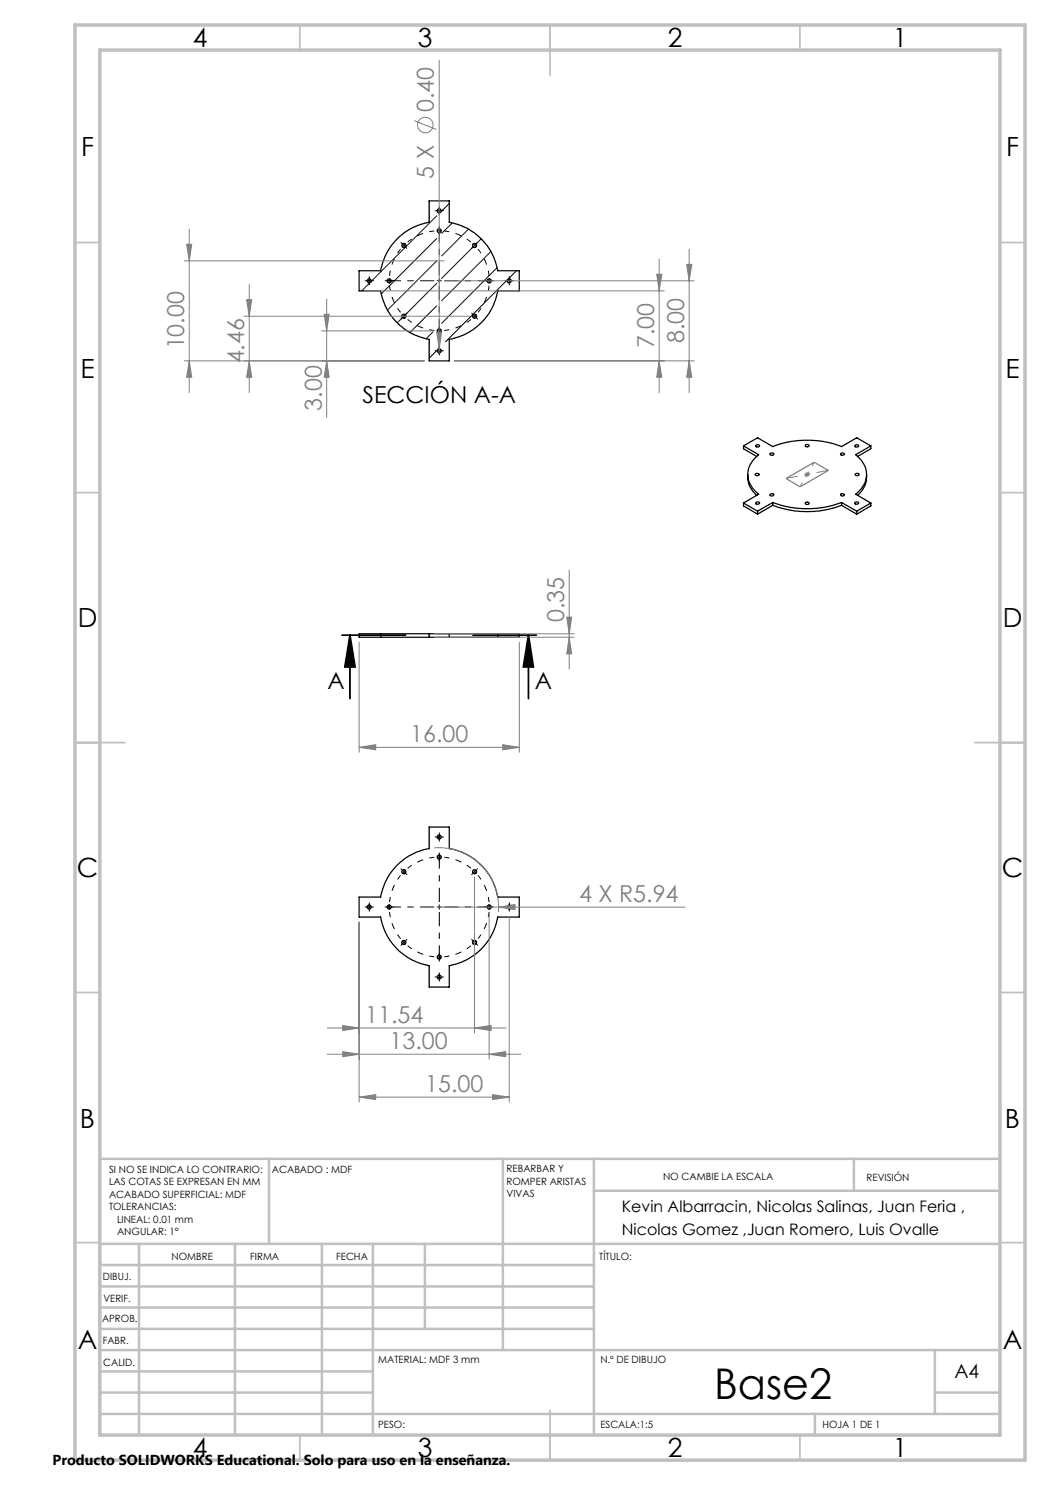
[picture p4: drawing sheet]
<svg xmlns="http://www.w3.org/2000/svg" width="210mm" height="297mm" viewBox="0 0 210 297" stroke-linecap="round" stroke-linejoin="round" font-family="sans-serif">
<g fill="none" stroke="#000" stroke-width=".25">
<path d="M71.8 54.1h4.3a11.9 11.9 0 0 1 9.7-9.7v-4.2h4.1v4.2a11.9 11.9 0 0 1 9.7 9.7h4.3v4.1h-4.3a11.9 11.9 0 0 1-9.7 9.7v4.3h-4.1v-4.3a11.9 11.9 0 0 1-9.7-9.7h-4.3zM148.7 89.2l3 1.7a4.7 4.7 0 0 0 0 7.9l-3 1.8M148.7 89.2l2.8-1.6 3.1 1.7a19.3 19.3 0 0 1 13.7 0l3-1.7 2.9 1.6M148.7 89.2v.5l2.6 1.6M149.5 94.9a4.9 4.9 0 0 0 1.8 4.2M151.1 94.8l.2-.1a.32 .32 0 0 1 .3 0 .32 .32 0 0 1 .2 .3l-.2 .1a.31 .31 0 0 1-.4 0 .31 .31 0 0 1-.1-.3zM151.2 89h.1a.31 .31 0 0 1 .4-.1 .31 .31 0 0 1 .1 .4v.1a.33 .33 0 0 1-.5 0 .33 .33 0 0 1-.1-.4zM154 90.8l.2-.2a.3 .3 0 0 1 .4-.1 .3 .3 0 0 1 .1 .5 .45 .45 0 0 1-.7-.2zM154 98.8h.1a.3 .3 0 0 1 .5-.1 .3 .3 0 0 1 0 .5 .34 .34 0 0 1-.4 0 .34 .34 0 0 1-.2-.4zM161.1 89a.36 .36 0 0 1 .5-.1 .36 .36 0 0 1 .1 .4 .36 .36 0 0 1-.4 .1 .36 .36 0 0 1-.2-.4zM168.1 98.9a.45 .45 0 0 1 .8 .1l-.1 .1a.41 .41 0 0 1-.7-.2zM168.2 90.7l.1-.1a.29 .29 0 0 1 .5 0 .29 .29 0 0 1-.1 .4h-.1a.31 .31 0 0 1-.3 0 .31 .31 0 0 1-.1-.3z"/>
<path d="M171 89h.1a.33 .33 0 0 1 .4-.1 .33 .33 0 0 1 .2 .4l-.1 .1a.31 .31 0 0 1-.5 0 .31 .31 0 0 1-.1-.4zM171.1 94.8l.2-.1a.32 .32 0 0 1 .4 0 .32 .32 0 0 1 .1 .3l-.2 .1a.31 .31 0 0 1-.4 0 .31 .31 0 0 1-.1-.3zM173.3 94.9a4.9 4.9 0 0 1-1.8 4.2M174.2 89.2l-3.1 1.7a4.7 4.7 0 0 1 0 7.9l3.1 1.8M174.2 89.2v.5l-2.7 1.6M148.7 100.6l2.8 1.6M148.7 100.6v.6l2.8 1.6M151.2 100.5l.1-.1a.31 .31 0 0 1 .4 0 .31 .31 0 0 1 .1 .3v.1a.33 .33 0 0 1-.5 .1 .33 .33 0 0 1-.1-.4zM151.5 102.2v.6M154.6 100.5a19.8 19.8 0 0 0 13.7 0M154.6 101.1a19.3 19.3 0 0 0 13.7 0M154.6 100.5l-3.1 1.7"/>
<path d="M154.6 100.5v.6M154.6 101.1l-3.1 1.7M161.1 100.5a.36 .36 0 0 1 .5-.1 .36 .36 0 0 1 .1 .4l-.2 .1a.29 .29 0 0 1-.3 0 .29 .29 0 0 1-.1-.4zM168.3 100.5l3 1.7M168.3 100.5v.6M168.3 101.1l3 1.7M171 100.5l.1-.1a.33 .33 0 0 1 .4-.1 .33 .33 0 0 1 .2 .4l-.1 .1a.36 .36 0 0 1-.6-.3zM171.3 102.2v.6M174.2 100.6l-2.9 1.6M174.2 100.6v.6l-2.9 1.6M76.1 127.5h9.7M76.1 126.7h9.7"/>
<path d="M76.1 126.7h-4.3v.8h4.3M76.1 126.7v.8M85.8 126.7v.8M85.8 126.7h4.1M85.8 127.5h4.1M89.9 127.5h9.7M89.9 126.7h9.7M89.9 126.7v.8M99.6 126.7h4.3v.8h-4.3M99.6 126.7v.8M71.8 179.4h4.3a11.9 11.9 0 0 1 9.7-9.7v-4.3h4.1v4.3a11.9 11.9 0 0 1 9.7 9.7h4.3v4h-4.3a11.9 11.9 0 0 1-9.7 9.7v4.3h-4.1v-4.3a11.9 11.9 0 0 1-9.7-9.7h-4.3z"/>
<circle cx="73.8" cy="56.2" r=".39"/>
<circle cx="77.8" cy="56.2" r=".39"/>
<circle cx="80.8" cy="49.1" r=".4"/>
<circle cx="87.9" cy="46.2" r=".4"/>
<circle cx="87.9" cy="42.2" r=".4"/>
<circle cx="94.9" cy="49.1" r=".4"/>
<circle cx="97.8" cy="56.2" r=".39"/>
<circle cx="101.8" cy="56.2" r=".4"/>
<circle cx="80.8" cy="63.2" r=".4"/>
<circle cx="87.8" cy="70.2" r=".39"/>
<circle cx="87.9" cy="66.2" r=".4"/>
<circle cx="94.9" cy="63.2" r=".4"/>
<circle cx="80.8" cy="174.4" r=".4"/>
<circle cx="87.8" cy="167.4" r=".39"/>
<circle cx="87.9" cy="171.4" r=".4"/>
<circle cx="94.9" cy="174.4" r=".4"/>
<circle cx="73.9" cy="181.4" r=".4"/>
<circle cx="77.8" cy="181.4" r=".4"/>
<circle cx="80.8" cy="188.5" r=".4"/>
<circle cx="87.9" cy="195.4" r=".4"/>
<circle cx="87.9" cy="191.4" r=".4"/>
<circle cx="94.9" cy="188.5" r=".4"/>
<circle cx="97.8" cy="181.4" r=".4"/>
<circle cx="101.8" cy="181.4" r=".4"/>
</g>
<g fill="none" stroke="#000" stroke-width=".2">
<path d="M71.9 54.1l-.1 .1M73.3 56.2h1M73.8 55.7v1M74 56.5l-1.6 1.7M85.9 40.2h-.1M87.3 42.2h1M87.3 43.2l-13.1 13.1M87.3 52.2l-9.8 9.8M87.3 47.7l-11 11.1M87.3 56.7l-6.2 6.3M87.8 41.7v.9M89.9 40.7l-1.6 1.5"/>
<path d="M90.5 44.6l-2.2 2.1M93.7 45.8l-5.4 5.4M94.6 49.4l-6.3 6.3M96.2 47.8l-1 1M98.2 50.3l-9.9 9.8M99.4 53.5l-11.1 11.2M101.4 56.2h.9M101.5 56l-12.4 12.4M101.8 55.7v1M103.3 54.1l-1.6 1.7M103.9 58.1l-.1 .1M80.4 62.9l.4 .3"/>
<path d="M80.5 63.5l-1.1 1.1M80.8 63.2l.3 .4M80.8 63.2l-.4 .4M81.1 62.9l-.3 .3M86.6 66.4l-1.4 1.4M87.2 70.3l-1.4 1.3M87.3 70.2h1M87.3 61.2l-5.3 5.3M87.8 69.7v1M89.9 72.1l-.1 .1M87.3 167.4h1M87.8 166.9v1"/>
<path d="M73.3 181.4h1M73.8 180.9v1M80.4 188.1l.4 .4M80.8 188.5l.3 .3M80.8 188.5l-.4 .3M81.1 188.1l-.3 .4M87.3 195.4h1M87.8 194.9v1M101.4 181.4h.9M101.8 180.9v1"/>
</g>
<g fill="none" stroke="#808080" stroke-width=".2">
<path d="M87.8 12.1v58.5M82.8 24.1l4.5 1.8M36.8 52.2h52M37.3 48.9h1l-.4 3.3zM37.9 45.8v32.7M49.3 59.9h1l-.5 3.3zM49.8 56.9v21.6M65.3 59.8v23.7M72.8 58.2h60.1M88.8 56.2h50.1M131.3 54.9h1.1l-.6 3.3zM131.8 51.8v26.7"/>
<path d="M137.3 52.9h1.1l-.6 3.3zM137.8 49.8v28.7M36.8 72.2h48M37.9 72.2l.4 3.3h-1zM48.8 63.2h45.1M49.8 72.2l.5 3.3h-1zM64.3 66.2h22.6M64.8 62.9h1l-.5 3.3zM65.3 72.2l.5 3.3h-1zM87.3 66.5h1l-.5 3.3zM90.8 72.2h48.1M131.8 72.2l.6 3.3h-1.1z"/>
<path d="M137.8 72.2l.6 3.3h-1.1zM160.9 94.9h1M161.1 94.5l.7 .7M161.4 94.4v1M161.8 94.5l-.7 .7M113.8 114v19.8M71.8 128.4v22.1M86.9 126.7h27.9M86.9 127.5h27.9M103.9 128.4v22.1M113.3 123.4h1l-.5 3.3zM113.8 127.5l.5 3.3h-1z"/>
<path d="M71.8 149.5l3.3-.6v1.1zM71.8 149.5h32.1M100.5 148.9l3.4 .6-3.4 .5zM86.8 169.6a11.9 11.9 0 0 1 12.9 12.8M94.9 175.4v31.2M71.8 184.4v36M87.8 181.4h49.2M97.8 182.4v29.4M99.7 181.4l3.3-.5v1zM101.8 183.3v37.1M65.5 205.6h35.7M65.5 210.9h38.7"/>
<path d="M68.5 205.1l3.3 .5-3.3 .5zM68.5 210.3l3.3 .6-3.3 .4zM71.8 219.4l3.3-.5v1zM71.8 219.4h30M94.9 205.6l3.3-.5v1zM97.8 210.9l3.3-.6v1zM98.5 218.9l3.3 .5-3.3 .5z"/>
<circle cx="85.1" cy="25" r="1.56"/>
</g>
<g fill="none" stroke="#000" stroke-width=".2" stroke-dasharray="15.2 1.3 1.3 1.3" stroke-linecap="butt">
<path d="M73.4 56.1h-.4M73.9 55.6v-.4M73.9 56.6v.4M74.4 56.1h.4M77.4 56.1h-.4M77.9 56.1v.5M77.9 56.1v-.5M77.9 56.1h-.5M77.9 56.1h.5M78.4 56.1h.4M80.4 48.7l-.2-.3M80.8 49.1l-.4 .3"/>
<path d="M80.8 49.1l.3-.4M80.8 49.1l-.4-.4M80.8 49.1l.3 .3M81.1 49.4l.3 .3M87.4 42.1h-.4M87.9 46.1l-.5 .1M87.9 46.1l.5 .1M87.9 56.1v-.5M87.9 56.1h-.5M87.9 56.1v.5M87.9 56.1h.5M87.9 46.1v-.5"/>
<path d="M87.9 46.1v.5M87.9 45.6v-.4M87.9 46.6v.4M87.9 41.6v-.4M87.9 42.6v.4M88.4 42.1h.4M94.6 49.4l-.3 .3M94.9 49.1l-.3-.4M94.9 49.1l.4 .3M94.9 49.1l.4-.4M94.9 49.1l-.3 .3M95.3 48.7l.3-.3"/>
<path d="M97.4 56.1h-.4M97.9 56.1l-.1-.5M97.9 56.1l-.1 .5M97.9 56.1h.5M97.9 56.1h-.5M98.4 56.1h.4M101.4 56.1h-.4M101.9 55.6v-.4M101.9 56.6v.4M102.4 56.1h.4M80.4 63.6l-.2 .3M81.1 62.9l.3-.3"/>
<path d="M87.4 70.1h-.4M87.9 66.1h.5M87.9 66.1h-.5M87.9 66.1v.5M87.9 66.1v-.5M87.9 66.6v.4M87.9 65.6v-.4M87.9 69.6v-.4M87.9 70.6v.4M88.4 70.1h.4M94.6 62.9l-.3-.3M94.9 63.2l.4-.3"/>
<path d="M94.9 63.2l-.3 .4M94.9 63.2l.4 .4M94.9 63.2l-.3-.3M95.3 63.6l.3 .3M80.4 174l-.2-.3M80.8 174.3l-.4 .4M80.8 174.3l.3-.3M80.8 174.3l-.4-.3M80.8 174.3l.3 .4M81.1 174.7l.3 .3M87.4 167.4h-.4M87.9 171.4h-.5"/>
<path d="M87.9 171.4h.5M87.9 171.4v-.5M87.9 171.4v.5M87.9 170.9v-.4M87.9 171.9v.4M87.9 166.9v-.4M87.9 167.9v.4M88.4 167.4h.4M94.6 174.7l-.3 .3M94.9 174.3l-.3-.3M94.9 174.3l.4 .4M94.9 174.3l.4-.3"/>
<path d="M94.9 174.3l-.3 .4M95.3 174l.3-.3M73.4 181.4h-.4M73.9 180.9v-.4M73.9 181.9v.4M74.4 181.4h.4M77.4 181.4h-.4M77.9 181.4v.5M77.9 181.4v-.5M77.9 181.4h-.5M77.9 181.4h.5M78.4 181.4h.4"/>
<path d="M80.4 188.8l-.2 .3M81.1 188.1l.3-.3M87.4 195.4h-.4M87.9 191.4h.5M87.9 191.4h-.5M87.9 181.4v-.5M87.9 181.4h-.5M87.9 181.4v.5M87.9 181.4h.5M87.9 191.4v.5M87.9 191.4v-.5M87.9 191.9v.4"/>
<path d="M87.9 190.9v-.4M87.9 194.9v-.4M87.9 195.9v.4M88.4 195.4h.4M94.6 188.1l-.3-.3M94.9 188.5l.4-.4M94.9 188.5l-.3 .3M94.9 188.5l.4 .3M94.9 188.5l-.3-.4M95.3 188.8l.3 .3M97.4 181.4h-.4M97.9 181.4l-.1-.5"/>
<path d="M97.9 181.4l-.1 .5M97.9 181.4h.5M97.9 181.4h-.5M98.4 181.4h.4M101.4 181.4h-.4M101.9 180.9v-.4M101.9 181.9v.4M102.4 181.4h.4"/>
</g>
<g fill="none" stroke="#000" stroke-width=".2" stroke-dasharray="15.2 1.3 1.3 1.3" stroke-dashoffset="14.2" stroke-linecap="butt">
<path d="M77.9 57.1a10 10 0 0 0 2.2 5.4M80.1 49.8a10 10 0 0 0-2.2 5.3M86.9 46.2a10 10 0 0 0-5.4 2.2M94.2 48.4a10 10 0 0 0-5.3-2.2M97.8 55.1a10 10 0 0 0-2.2-5.3M81.5 63.9a10 10 0 0 0 5.4 2.2M88.9 66.1a10 10 0 0 0 5.3-2.2M95.6 62.5a10 10 0 0 0 2.2-5.4M80.1 175.1a10 10 0 0 0-2.2 5.3M86.9 171.5a10 10 0 0 0-5.4 2.2M94.2 173.7a10 10 0 0 0-5.3-2.2M77.9 182.4a10 10 0 0 0 2.2 5.3"/>
<path d="M81.5 189.1a10 10 0 0 0 5.4 2.3M88.9 191.4a10 10 0 0 0 5.3-2.3M95.6 187.7a10 10 0 0 0 2.2-5.3M97.8 180.4a10 10 0 0 0-2.2-5.3"/>
</g>
<path d="M68.4 127h12.7M70 127l1 6.4h-2zM70 127v12.7M94.6 127h12.7M105.7 127l1 6.4h-2zM105.7 127v12.7" fill="none" stroke="#000" stroke-width=".35"/>
<path d="M86.9 56.1h-9.5M87.9 55.1v-9.5M87.9 57.1v9.5M88.9 56.1h9.5M86.9 181.4h-9.5M87.9 180.4v-9.5M87.9 182.4v9.5M88.9 181.4h9.5" fill="none" stroke="#000" stroke-width=".2" stroke-dasharray="15.2 1.3 1.3 1.3" stroke-dashoffset="12.4" stroke-linecap="butt"/>
<path d="M162.9 92.4l-2.9 4.9" fill="none" stroke="#808080" stroke-width=".2" stroke-dasharray="15.2 1.3 1.3 1.3" stroke-dashoffset="14.3" stroke-linecap="butt"/>
<path d="M157.2 95.7l8.5-1.6" fill="none" stroke="#808080" stroke-width=".2" stroke-dasharray="15.2 1.3 1.3 1.3" stroke-dashoffset="12.8" stroke-linecap="butt"/>
<path d="M157.2 95.7l5.6-3.2 2.9 1.6-5.7 3.3z" fill="none" stroke="#808080" stroke-width=".25"/>
<g fill="none" stroke="#c0c0c0" stroke-width=".35">
<path d="M60 5v5M110 5v10M160 5v5M15 48.5h5M200 48.5h5M15 98.5h5M200 98.5h5M15 148.5h10M195 148.5h10M15 198.5h5M200 198.5h5M15 248.5h5"/>
<path d="M200 248.5h5M60 287v5M110 282v10M160 287v5"/>
</g>
<g fill="none" stroke="#c0c0c0" stroke-width=".5">
<path d="M53.8 231.8v17M100.6 231.8v38.2M118.8 231.8v55.2M118.8 238.2h81.2M170.8 231.8v6.4M200 231.8h-180v55.2M20 248.8h180M20 257.3h98.8M20 253h98.8M27.8 248.8v38.2M47 248.8v38.2M64.4 248.8v38.2"/>
<path d="M74.6 248.8v38.2M85 248.8v17M20 265.8h98.8M20 261.5h98.8M20 278.5h54.6M20 274.3h54.6M20 270h180M187 278.5h13M187 270v12.8M20 282.8h180M163 282.8v4.2"/>
</g>
<path d="M15 5h190v287h-190zM20 10h180v277h-180z" fill="none" stroke="#c0c0c0" stroke-width=".7"/>
<path d="M105.7 127l1 6.4h-2zM70 127l1 6.4h-2z" fill="#000"/>
<g fill="#808080">
<path d="M99.7 181.4l3.3-.5v1z"/>
<path d="M87.3 66.5h1l-.5 3.3z"/>
<path d="M71.8 149.5l3.3-.6v1.1zM100.5 148.9l3.4 .6-3.4 .5zM68.5 205.1l3.3 .5-3.3 .5zM94.9 205.6l3.3-.5v1zM68.5 210.3l3.3 .6-3.3 .4zM97.8 210.9l3.3-.6v1zM71.8 219.4l3.3-.5v1zM98.5 218.9l3.3 .5-3.3 .5z"/>
<path d="M113.3 123.4h1l-.5 3.3zM113.8 127.5l.5 3.3h-1z"/>
<path d="M37.3 48.9h1l-.4 3.3zM37.9 72.2l.4 3.3h-1z"/>
<path d="M65.3 72.2l.5 3.3h-1zM64.8 62.9h1l-.5 3.3zM49.8 72.2l.5 3.3h-1zM49.3 59.9h1l-.5 3.3zM131.8 72.2l.6 3.3h-1.1zM131.3 54.9h1.1l-.6 3.3zM137.8 72.2l.6 3.3h-1.1zM137.3 52.9h1.1l-.6 3.3z"/>
</g>
<text font-size="8.5" x="142.8" y="279.7">Base2</text>
<g font-size="5.3">
<text x="38.5" y="9.5">4</text>
<text x="83.5" y="9.5">3</text>
<text x="133.6" y="9.5">2</text>
<text x="178.6" y="9.5">1</text>
<text x="16.2" y="31.2">F</text>
<text x="201.2" y="31.2">F</text>
<text x="16.1" y="75.5">E</text>
<text x="201.1" y="75.5">E</text>
<text x="15.5" y="125.5">D</text>
<text x="200.5" y="125.5">D</text>
<text x="15.4" y="175.5">C</text>
<text x="200.4" y="175.5">C</text>
<text x="16" y="225.5">B</text>
<text x="201" y="225.5">B</text>
<text x="15.5" y="269.7">A</text>
<text x="200.5" y="269.7">A</text>
<text x="38.5" y="291.5">4</text>
<text x="83.5" y="291.5">3</text>
<text x="133.6" y="291.5">2</text>
<text x="178.6" y="291.5">1</text>
</g>
<g font-size="4.7" fill="#808080">
<text x="86.8" y="22.4" transform="rotate(-90 86.8 22.4)">0.40</text>
<text x="86.8" y="35.7" transform="rotate(-90 86.8 35.7)">5 X</text>
<text x="36.8" y="69.9" transform="rotate(-90 36.8 69.9)">10.00</text>
<text x="130.8" y="69.7" transform="rotate(-90 130.8 69.7)">7.00</text>
<text x="136.8" y="68.7" transform="rotate(-90 136.8 68.7)">8.00</text>
<text x="48.8" y="72.7" transform="rotate(-90 48.8 72.7)">4.46</text>
<text x="64.3" y="82.1" transform="rotate(-90 64.3 82.1)">3.00</text>
<text x="112.8" y="124.4" transform="rotate(-90 112.8 124.4)">0.35</text>
<text x="82" y="148.4">16.00</text>
<text x="115.8" y="180.4">4 X R5.94</text>
<text x="73" y="204.6">11.54</text>
<text x="77.9" y="209.8">13.00</text>
<text x="85" y="218.4">15.00</text>
</g>
<g font-size="4.7">
<text x="72.5" y="80.6">SECCIÓN A-A</text>
<text x="65.5" y="137.8">A</text>
<text x="107" y="137.8">A</text>
</g>
<text font-size="3.9" x="190.9" y="275.5">A4</text>
<g font-size="3.2">
<text x="124.4" y="242.5">Kevin Albarracin, Nicolas Salinas, Juan Feria ,</text>
<text x="124.4" y="247">Nicolas Gomez ,Juan Romero, Luis Ovalle</text>
</g>
<text font-size="2.9" x="10.5" y="292.9">Producto SOLIDWORKS Educational. Solo para uso en la enseñanza.</text>
<g font-size="2">
<text x="21.8" y="234.6">SI NO SE INDICA LO CONTRARIO:</text>
<text x="21.8" y="237.1">LAS COTAS SE EXPRESAN EN MM</text>
<text x="21.8" y="239.6">ACABADO SUPERFICIAL: MDF</text>
<text x="54.4" y="234.6">ACABADO : MDF</text>
<text x="101.3" y="234.5">REBARBAR Y</text>
<text x="101.3" y="237">ROMPER ARISTAS</text>
<text x="101.3" y="239.5">VIVAS</text>
<text x="132.6" y="236">NO CAMBIE LA ESCALA</text>
<text x="173.3" y="236.2">REVISIÓN</text>
<text x="21.8" y="242.1">TOLERANCIAS:</text>
<text x="23.4" y="244.6">LINEAL: 0.01 mm</text>
<text x="23.4" y="247.1">ANGULAR: 1°</text>
<text x="34.3" y="252">NOMBRE</text>
<text x="50" y="251.9">FIRMA</text>
<text x="67.2" y="251.9">FECHA</text>
<text x="119.9" y="251.9">TÍTULO:</text>
<text x="20.6" y="256.1">DIBUJ.</text>
<text x="20.7" y="260.3">VERIF.</text>
<text x="20.4" y="264.4">APROB.</text>
<text x="20.5" y="268.8">FABR.</text>
<text x="20.7" y="273.1">CALID.</text>
<text x="75.6" y="272.5">MATERIAL: MDF 3 mm</text>
<text x="120.1" y="272.5">N.º DE DIBUJO</text>
<text x="75.6" y="285.5">PESO:</text>
<text x="120.1" y="285.6">ESCALA:1:5</text>
<text x="164.5" y="285.6">HOJA 1 DE 1</text>
</g>
</svg>
